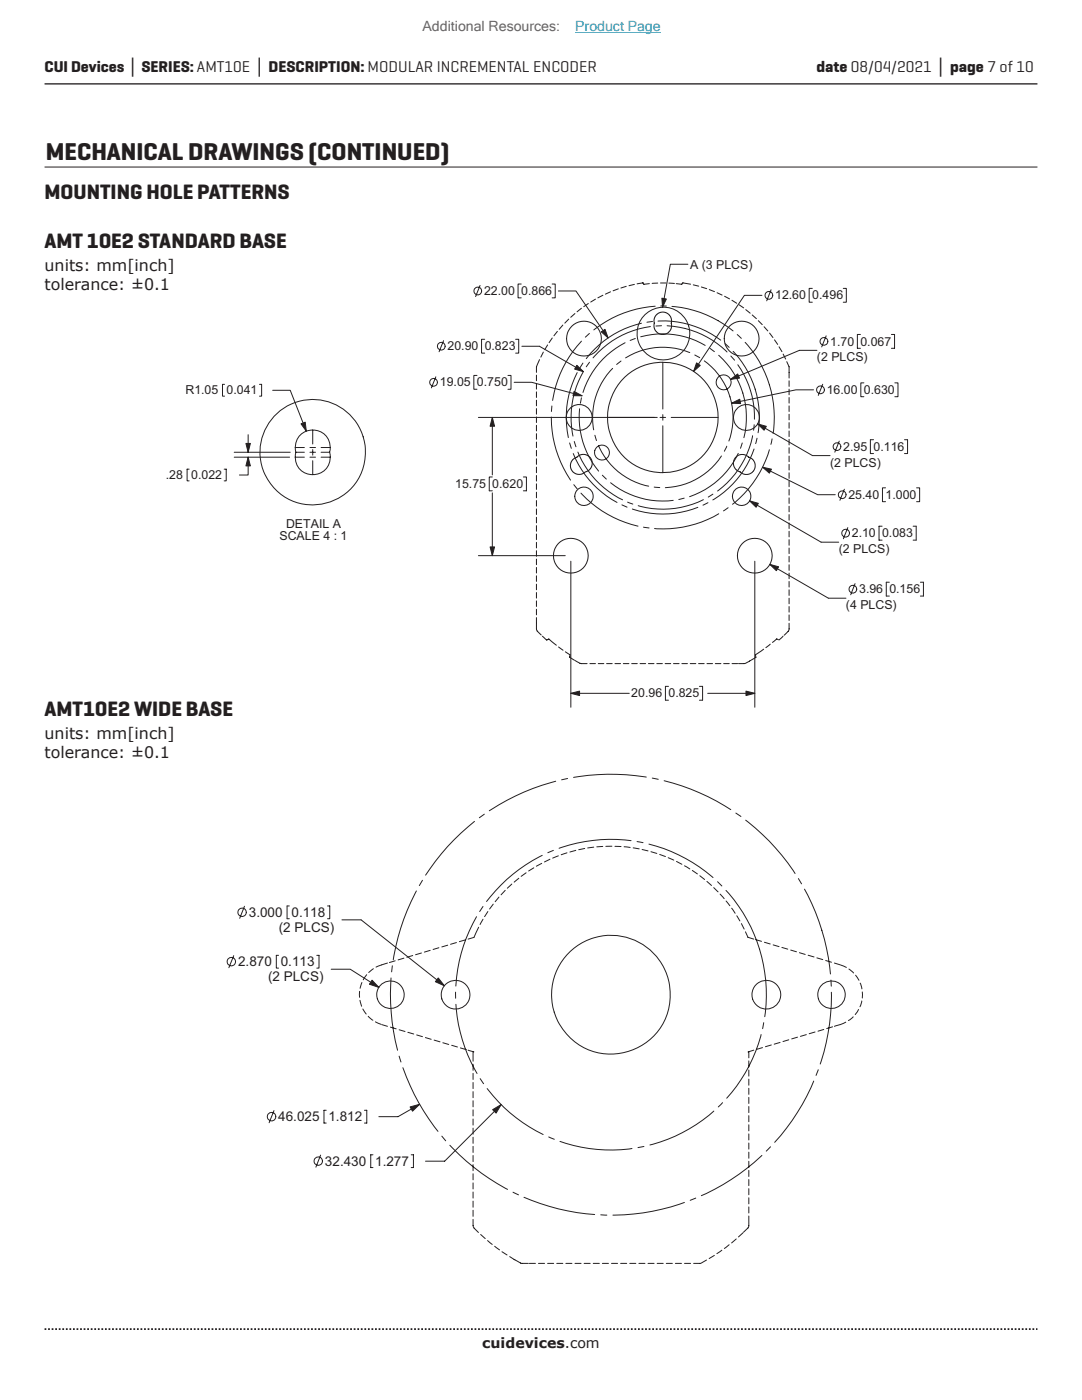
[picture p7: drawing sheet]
<svg xmlns="http://www.w3.org/2000/svg" width="216mm" height="279mm" viewBox="0 0 216 279" stroke-linecap="round" stroke-linejoin="round" font-family="sans-serif">
<path d="M8.9 16.7h198.1" fill="none" stroke="#231f20" stroke-width=".26"/>
<path d="M8.9 265.3h198.1" fill="none" stroke="#231f20" stroke-width=".35" stroke-dasharray=".4 .4 .4 .4 .4 .4" stroke-dashoffset=".7" stroke-linecap="butt"/>
<g fill="none" stroke="#231f20" stroke-width=".2">
<path d="M8.9 33.3h198.1M44.8 76.7h-.4v2.4h.4M51.8 76.7h.4v2.4h-.4M54.4 77.9h3.5l3.2 8.1M37.7 93.6h-.4v2.4h.4M44.7 93.6h.4v2.4h-.4M46.7 91.2h11.1M46.7 90.3h11.2M49.5 91.2v3.6h-1.7M49.5 86.8v3.5M58.9 91.2h1.8M58.9 89.3h1.8"/>
<path d="M59 90.3h1.7M59.8 87a3.5 3.5 0 0 1 4.3-.8 3.5 3.5 0 0 1 1.7 4.1 3.5 3.5 0 0 1-3.4 4.4 3.5 3.5 0 0 1-3.4-4.4 3.8 3.8 0 0 1 .8-3.3zM61.8 91.2h1.2M61.8 90.3h1.2M61.8 89.3h1.2M62.4 85.8v2.8M62.4 89.7v1.1M62.4 91.9v2.8M64.1 91.2h1.8M64.1 90.3h1.7M64.1 89.3h1.8"/>
<circle cx="62.4" cy="90.3" r="10.5"/>
</g>
<path d="M60.1 84.6l.8-.3 .2 1.7z" fill="#231f20"/>
<path d="M60.1 84.6l.8-.3 .2 1.7z" fill="none" stroke="#231f20" stroke-width=".2"/>
<path d="M49.1 88.5h.9l-.5 1.8z" fill="#231f20"/>
<path d="M49.1 88.5h.9l-.5 1.8z" fill="none" stroke="#231f20" stroke-width=".2"/>
<path d="M49.5 91.2l.5 1.8h-.9z" fill="#231f20"/>
<g fill="none" stroke="#231f20" stroke-width=".2">
<path d="M95.8 57l-.9 2.2M104 56.7h-.6v2.7h.6M110.2 56.7h.6v2.7h-.6M111.4 58.1h3.5l6.4 9.3M118.8 59.7l-.9 .6M120.3 58.9l-1 .5M121.8 58.2l-1 .5M123.4 57.6l-1.1 .4M125 57.1l-1.1 .4M126.6 56.8l-1.1 .2M129.6 56.6l-1.1 .1-.2-.3-1.2 .2M131.2 56.5l-1.1 .1"/>
<path d="M131.8 56.5h1.1M133.5 56.5l1.1 .1M134.9 56.6l1.1 .1 .2-.3 1.6 .3M138.3 56.8l1.1 .3M140 57.3l1 .3M141.5 57.8l1.1 .4M143.1 58.4l1 .5M144.6 59.1l1 .5M146.1 59.9l.9 .6M87 75.2l-.9 2.2M88.5 68l-.9 2.2M95.2 74.9h-.7v2.8h.7"/>
<path d="M96.7 67.7h-.6v2.8h.6M101.4 74.9h.6v2.8h-.6M102.6 76.3h3.5l10 2.7M102.9 67.7h.6v2.8h-.6M104.1 69.1h3.5l8.8 5.1M107 74.9v1.1M107 76.5v1.2M107 78.2v1.1M107 79.9v1.1M107.7 71.8l-.7 1.4v1.1M108.4 70.3l-.5 1M109.3 68.8l-.6 1"/>
<path d="M110.2 67.5l-.6 .9M111.2 66.1l-.7 .9M112.3 64.9l-.7 .8M113.5 63.7l-.8 .8M114.7 62.6l-.8 .7M115.2 74.4a19.2 19.2 0 0 0-1.8 12.9M116 79.4l-.2 1.1M116 68.1a22.2 22.2 0 0 0-5.7 11.8M116 61.5l-.9 .7M116.3 72.5l-.6 .9M116.4 74.1a18.4 18.4 0 0 0-2.1 12.9M117.4 60.6l-.9 .6"/>
<path d="M117.6 66.5l-.8 .8M117.6 72.3l-.6 .9M122.2 73.5a14 14 0 0 0-3.7 12.3M123.9 72.1l-.9 .6M124.7 68.4a16.9 16.9 0 0 0-8.4 9.9M126.8 67.5l-1.1 .4M127.8 67.2a16.8 16.8 0 0 1 12.9 1.7M128 64.5a19.4 19.4 0 0 0-11 7.1M129.8 65.2a18.4 18.4 0 0 0-11.5 6.2M130.2 64.2l-1.1 .1M130.7 61.1a22.2 22.2 0 0 0-12.2 4.7M131 62.8l.7-.4 .7-.1 .8 .3 .6 .5 .2 .6v1.7l-.3 .6-.7 .6-.5 .1h-.9l-.6-.4-.3-.5-.2-.6v-1.3l.1-.5z"/>
<path d="M131.3 64.1a19.2 19.2 0 0 1 12.5 3.8M131.9 61.1h1.1M132 65l-1.1 .1M132.3 72.3v9.3M133.1 65a18.3 18.3 0 0 1 12 5.3M134.1 61.2a21.9 21.9 0 0 1 12.2 4.8M137.6 70.4a14 14 0 0 0-12.8 1M138.6 70.8l1 .6M140.5 72a13.9 13.9 0 0 1 4.9 16M141.7 69.5l.8 .7M143.4 70.9a16.5 16.5 0 0 1 5 16.4M144.7 68.6l.8 .7"/>
<path d="M145.8 71.1l.8 .8M146.3 70.1a19.1 19.1 0 0 1 5 16.3M147.1 66.8l.8 .7M147.2 72.8a18 18 0 0 1 3.3 10.9M147.5 60.8l.9 .6M148.7 68.3a22.2 22.2 0 0 1 5.6 18.2M148.8 61.8l.9 .7M150.1 62.9l.8 .7M151.3 64l.8 .8M152.5 65.2l.7 .8M153.6 66.5l.6 .9M154.5 67.8l.7 .9"/>
<path d="M155.5 69.2l.5 1M156.3 70.7l.5 1M157 72.2l.5 1v2.2M157.5 76v1.1M157.5 77.7v1.1M157.5 79.3v1.2M162.3 77.8h-3.5l-12.8 2.7M163 69.9h-3.5l-13.7 5.8M164.2 76.7l-.9 2.2M164.9 67l-.9 2.2M171.7 66.7h-.6v2.8h.6M172.4 76.4h-.6v2.8h.6"/>
<path d="M177.9 66.7h.6v2.8h-.6M178.6 76.4h.6v2.8h-.6M49.5 91.2l.5 1.8h-.9zM107 81.5v1.2M107 83.2v1.1M107 84.9v1.1M107 86.6v1.1M107 88.2v1.1M107 89.9v1.1M107 91.6v1.1M107 93.2v1.1M107 94.9v1.1"/>
<path d="M107 96.6v1.1M107 98.2v1.1M107 99.9v1.1M110 83.2a22.2 22.2 0 0 0 3.8 12.6M110.1 81l-.1 1.1M113.7 88.4l.3 1.1M114.2 91.8l1.6-1 1-.1 .6 .3 .5 .6 .2 .5v.8l-.3 .6-.5 .5-1.2 .6h-1l-.6-.3-.6-.8-.1-.8zM114.4 90.5a19.2 19.2 0 0 0 8.7 9.8M114.5 96.7l.7 .9M114.6 88.1l.3 1.1M115.3 90.2a18.1 18.1 0 0 0 8.9 9.6M115.6 81.6a16.8 16.8 0 0 0 3.8 12.4"/>
<path d="M115.9 98.4a22.2 22.2 0 0 0 11.4 6.6M118.7 86.9l.3 1M119.4 89a13.9 13.9 0 0 0 10 8M120.2 94.8l.8 .8M121.2 83.3h9.4M121.8 96.3a16.7 16.7 0 0 0 12.5 3.6M130.5 97.2l1.1 .1M131.7 83.3h1.1M132.3 82.7v1.2M132.3 85v9.4M133.9 83.3h9.4M136.5 99.4l-1.1 .3"/>
<path d="M140.3 99.7a17.9 17.9 0 0 1-13 1.2M142.3 98.6l-1 .6M144 91a14 14 0 0 1-11.2 6.3M145 89.1l-.5 1M147.3 90.5a16.7 16.7 0 0 1-9.7 8.6M147.7 94.2l.7 .4h1l.8-.4 .5-.9v-.7l-.4-.8-.5-.4-1.4-.7h-.6l-.8 .4-.4 .4-.2 .6v.7l.2 .6 .4 .4 .7 .4M148.1 88.4l-.4 1.1M150.2 87a18.1 18.1 0 0 1-7 11M150.5 89.6a18.9 18.9 0 0 1-8.3 10.2M150.5 84.8l-.1 1.1M151.1 87.5l-.3 1M152.2 93.2l11 5.5h3.5"/>
<path d="M153.5 89.8a21.7 21.7 0 0 1-7.3 10.8M154.1 87.6l-.3 1.1M157.5 81v1.1M157.5 82.7v1.1M157.5 84.3v1.2M157.5 86v1.1M157.5 87.7v1.1M157.5 89.3v1.2M157.5 91v1.1M157.5 92.7v1.1M157.5 94.4v1.1M157.5 96v1.1"/>
<path d="M157.5 97.7v1.1M157.5 99.4v1.1M168.5 97.6l-.9 2.2M176.7 97.4h-.6v2.7h.6M182.9 97.4h.6v2.7h-.6M107 101.6v1.1M107 103.2v1.1M107 104.9v1.1M107 106.6v1.1M107 108.2v1.2M107 109.9v1.1M107 111.6v1.1"/>
<path d="M107 113.2v1.2M107 114.9v1.1M107 116.6v1.1M107 118.3v1.1M107 119.9v1.1M124.1 100.8l1 .4M125.2 100.2l1.1 .4M128.4 105.2l1.1 .2M139.2 101.3a19 19 0 0 1-13 .3M141.3 100.3l-1 .5M143.4 102.5a22 22 0 0 1-12.8 3M145.3 101.3l-.9 .7"/>
<path d="M157.5 101v1.1M157.5 102.7v1.1M157.5 104.4v1.1M157.5 106v1.1M157.5 107.7v1.1M157.5 109.4v1.1M157.5 111v1.2M157.5 112.7v1.1M157.5 114.4v1.1M157.5 116v1.2M157.5 117.7v1.1M157.5 119.4v1.1"/>
<path d="M107 124.4v.5a1.71 1.71 0 0 0 1 1.8M107 121.6v1.1M107 123.3v1.1M108.2 127l.9 .7h.1M109.2 127.7l.3-.2 1.5 1.3M109.2 127.7h.1M111.5 129.1l.8 .7M112.8 130.1l1 .6-.1 .3M113.7 131v.2l.9 .6M114.8 131.8l.9 .6h1.4M117.7 132.4h1.1M119.4 132.4h1.1"/>
<path d="M121 132.4h1.2M122.7 132.4h1.1M124.4 132.4h1.1M126 132.4h1.2M127.7 132.4h1.1M129.4 132.4h1.1M131.1 132.4h1.1M132.7 132.4h1.1M134.4 132.4h1.1M136.1 132.4h1.1M137.7 132.4h1.1M139.4 132.4h1.1"/>
<path d="M141.1 132.4h1.1M142.7 132.4h1.1M144.4 132.4h1.1M146.1 132.4h1.1M149.8 131.8a2.73 2.73 0 0 1-2.4 .6M152.4 129.6l-1.7 1.1 .1 .5-.9 .6M153.7 128.6l-.9 .6M155.3 127.7l-.3-.2-.9 .7M156.2 127l-.8 .7M157.5 124.4l-.1 1.4-.9 1M157.5 121.1v1.1M157.5 122.7v1.1"/>
<circle cx="95.3" cy="58.1" r=".77"/>
<circle cx="86.5" cy="76.3" r=".77"/>
<circle cx="88" cy="69.1" r=".77"/>
<circle cx="116.5" cy="67.6" r="3.5"/>
<circle cx="144.4" cy="76.3" r="1.49"/>
<circle cx="148" cy="67.6" r="3.5"/>
<circle cx="163.7" cy="77.8" r=".78"/>
<circle cx="164.4" cy="68.1" r=".78"/>
<circle cx="115.6" cy="83.3" r="2.59"/>
<circle cx="116.5" cy="99" r="1.84"/>
<circle cx="120.1" cy="90.3" r="1.49"/>
<circle cx="132.3" cy="83.3" r="11"/>
<circle cx="148" cy="99" r="1.84"/>
<circle cx="148.9" cy="83.3" r="2.59"/>
<circle cx="168" cy="98.7" r=".77"/>
<circle cx="113.9" cy="110.9" r="3.5"/>
<circle cx="150.6" cy="110.9" r="3.5"/>
</g>
<path d="M152.2 93.2l1.7 .4-.4 .8z" fill="#231f20"/>
<path d="M152.2 93.2l1.7 .4-.4 .8z" fill="none" stroke="#231f20" stroke-width=".2"/>
<path d="M146 80.5l1.6-.8 .2 .8z" fill="#231f20"/>
<path d="M146 80.5l1.6-.8 .2 .8z" fill="none" stroke="#231f20" stroke-width=".2"/>
<path d="M120 66.2l.7-.5 .6 1.7z" fill="#231f20"/>
<path d="M120 66.2l.7-.5 .6 1.7z" fill="none" stroke="#231f20" stroke-width=".2"/>
<path d="M145.8 75.7l1.4-1.1 .4 .9z" fill="#231f20"/>
<path d="M145.8 75.7l1.4-1.1 .4 .9z" fill="none" stroke="#231f20" stroke-width=".2"/>
<path d="M114.6 78.1l1.5 .9h-1.8z" fill="#231f20"/>
<path d="M114.6 78.1l1.5 .9h-1.8z" fill="none" stroke="#231f20" stroke-width=".2"/>
<path d="M115.1 72.9l1.3 1.3-1.7-.5z" fill="#231f20"/>
<g fill="none" stroke="#231f20" stroke-width=".2">
<path d="M152 58.9h-3.5l-10.1 15.2M153.9 57.8l-.9 2.2M162.1 57.6h-.6v2.7h.6M168.3 57.6h.6v2.7h-.6M115.1 72.9l1.3 1.3-1.7-.5zM95.5 83.3h35.6M98.2 98.4v12.5M98.2 83.3v11.5M98.2 95.2h-.6v2.8h.6M104.4 95.2h.6v2.8h-.6M149.6 100l14.2 8.2h3.6M151.2 84.6l10.9 6.3h3.5"/>
<path d="M167.5 88l-.9 2.2M174.3 87.8h-.6v2.7h.6M180.5 87.8h.6v2.7h-.6M95.5 110.9h17.3M113.9 112v29.1M150.6 112v29.1M153.6 112.6l11.7 6.8h3.5M169.2 105.3l-.9 2.2M170.6 116.5l-.9 2.2M176 105h-.6v2.8h.6M177.5 116.2h-.7v2.8h.7M182.2 105h.6v2.8h-.6"/>
<path d="M183.7 116.2h.6v2.8h-.6M113.9 138.4h11.7M133.4 137h-.6v2.7h.6M139.6 137h.6v2.7h-.6M141.2 138.4h9.4"/>
<circle cx="153.4" cy="58.9" r=".77"/>
<circle cx="167" cy="89.1" r=".77"/>
<circle cx="168.7" cy="106.4" r=".78"/>
<circle cx="170.2" cy="117.6" r=".77"/>
</g>
<path d="M113.9 138.4l1.7-.5v.9z" fill="#231f20"/>
<path d="M113.9 138.4l1.7-.5v.9z" fill="none" stroke="#231f20" stroke-width=".2"/>
<path d="M149.6 100l1.7 .5-.4 .7z" fill="#231f20"/>
<path d="M149.6 100l1.7 .5-.4 .7z" fill="none" stroke="#231f20" stroke-width=".2"/>
<path d="M148.9 137.9l1.7 .5-1.7 .4z" fill="#231f20"/>
<path d="M148.9 137.9l1.7 .5-1.7 .4z" fill="none" stroke="#231f20" stroke-width=".2"/>
<path d="M98.2 83.3l.5 1.8h-.9z" fill="#231f20"/>
<path d="M98.2 83.3l.5 1.8h-.9z" fill="none" stroke="#231f20" stroke-width=".2"/>
<path d="M153.6 112.6l1.8 .5-.5 .8z" fill="#231f20"/>
<path d="M153.6 112.6l1.8 .5-.5 .8z" fill="none" stroke="#231f20" stroke-width=".2"/>
<path d="M151.2 84.6l1.7 .5-.4 .8z" fill="#231f20"/>
<path d="M151.2 84.6l1.7 .5-.4 .8z" fill="none" stroke="#231f20" stroke-width=".2"/>
<path d="M97.8 109.2h.9l-.5 1.7z" fill="#231f20"/>
<path d="M97.8 109.2h.9l-.5 1.7z" fill="none" stroke="#231f20" stroke-width=".2"/>
<path d="M139 72.4l.7 .5-1.3 1.2z" fill="#231f20"/>
<g fill="none" stroke="#231f20" stroke-width=".2">
<path d="M137.3 52.7h-3.5l-1.6 8.6M139 72.4l.7 .5-1.3 1.2z"/>
<circle cx="132.4" cy="66.6" r="5.3"/>
</g>
<path d="M132.1 59.5l.9 .2-.8 1.6z" fill="#231f20"/>
<g fill="none" stroke="#231f20" stroke-width=".2">
<path d="M132.1 59.5l.9 .2-.8 1.6zM110.9 155.9a44.2 44.2 0 0 0-13.3 5.9M113.3 155.4l-1.2 .2M129 155.1a44.8 44.8 0 0 0-14.6 0M130.2 155.3l1.1 .2M132.5 155.8a43.9 43.9 0 0 1 13.3 5.8M83.1 177.8a43.5 43.5 0 0 0-4.6 13.7M84.3 175.7l-.6 1M94.7 163.9a44.6 44.6 0 0 0-9.8 10.8M96.6 162.5l-1 .7M99.6 179l-.8 1M100.8 177.7l-.8 .9"/>
<path d="M102.1 176.4l-.9 .9M103.5 175.3l-.9 .7M105 174.2l-1 .7M106.5 173.2l-1 .6M108.1 172.3l-1.1 .6M108.2 170.7a31.6 31.6 0 0 0-11.1 9.2M109.7 171.5l-1.1 .5M110.4 169.7l-1.1 .5M111.4 170.8l-1.1 .5M113.1 170.2l-1.1 .4M114.9 169.7l-1.2 .3M116.7 169.3l-1.2 .3"/>
<path d="M118.5 169.1l-1.2 .1M120.3 168.9l-1.2 .1M122.1 168.9h-1.2M122.7 168.9h1.2M124.5 169l1.2 .1M125.9 167.8a31.4 31.4 0 0 0-14.3 1.5M126.3 169.2l1.2 .2M127.1 168l1.2 .2M128.1 169.5l1.2 .3M129.5 168.5a31.1 31.1 0 0 1 12.8 6.6M129.9 170l1.2 .3M131.6 170.5l1.2 .4"/>
<path d="M133.3 171.2l1.1 .5M135 171.9l1.1 .6M136.6 172.8l1 .6M138.1 173.7l1.1 .7M139.6 174.8l1 .7M141.1 175.9l.9 .8M142.4 177.1l.9 .9M143.2 176l.8 .8M143.7 178.4l.8 .9M144.9 177.7a30.8 30.8 0 0 1 7.7 25.2M144.9 179.8l.7 1M146.8 162.3l1 .7"/>
<path d="M148.8 163.7a42.4 42.4 0 0 1 9.8 10.6M159.3 175.3l.6 1.1M160.5 177.4a43.7 43.7 0 0 1 5.2 17M46.6 190.7l-.9 2.4M48.8 180.9l-1 2.4M55.6 190.7h-.5v2.5h.5M57.7 180.8h-.4v2.6h.4M63.2 190.7h.5v2.5h-.5M65.4 180.8h.4v2.6h-.4M66.1 193.4h3.8l5.7 3.7M68.2 183.6h3.9l16.6 13.1M71.7 197.8v1.2"/>
<path d="M71.8 199.6l.4 1.2M72.2 196.1l-.3 1.1M73.2 194.5l-.7 1M74.5 193.3l-.9 .8M77.3 192.2l-2.3 .8M78 195.2a45.6 45.6 0 0 0 1.3 14.4M78.3 192.7l-.2 1.3M78.9 191.8l-1.2 .3M80.6 191.2l-1.2 .4M82.4 190.7l-1.2 .3M84.1 190.2l-1.2 .3M85.8 189.7l-1.1 .3"/>
<path d="M87.6 189.1l-1.2 .4M89.3 188.6l-1.1 .4M90.9 198v1.2M91.1 188.1l-1.2 .4M92.8 187.6l-1.1 .3M95.1 182.9a31.2 31.2 0 0 0-4.1 13.9M95.5 185.1l-.9 2-1.2 .3M96.4 180.9l-.7 1M96.4 183.5l-.6 1M97.3 181.9l-.6 1M98.4 180.4l-.7 1M146 181.2l.7 1.1"/>
<path d="M147 182.8l.6 1M147.9 184.3l.6 1.1M148.7 186l.6 1.1 1.1 .3M150.8 187.5l1.1 .4M152.5 188l1.2 .4M154.3 188.6l1.1 .3M156 189.1l1.2 .3M157.8 189.6l1.1 .4M159.5 190.1l1.2 .4M161.3 190.6l1.1 .4M163 191.2l1.2 .3M164.8 191.7l1.1 .3"/>
<path d="M165.8 195.6l.1 1.2M165.9 198a42.3 42.3 0 0 1-2.2 14.4M166.5 192.2l1.2 .4M167.8 192.6l1.1 .5M169.4 193.4l.9 .8M170.7 194.6l.7 1M171.6 196.2l.4 1.2M172 199.8l-.4 1.1M172.1 198v1.2M72.4 201.4l.7 1M73.5 202.8l.9 .8M74.9 203.9l1.1 .5"/>
<path d="M76.2 204.5l1.1 .3M77.9 205l1.2 .3M79.6 210.8l.4 1.1M79.6 205.5l1.2 .4M80.4 213.1a43.5 43.5 0 0 0 7 12.7M81.4 206l1.2 .4M83.1 206.5l1.2 .4M84.9 207.1l1.1 .3M86.6 207.6l1.2 .3M88.4 208.1l1.1 .3M90.1 208.6l1.2 .4M91 200.4a31.2 31.2 0 0 0 4.2 13.8"/>
<path d="M91.9 209.1l1.1 .4M93.4 209.6l1.2 .3M94.4 209.9v1.9M94.4 212.4v1.2M94.4 214.2v1.2M94.4 216v1.2M94.4 217.9v1.2M94.4 219.7v1.2M95.8 215.3l.7 1M97.2 217.2a30.9 30.9 0 0 0 11.2 9.2M149.4 209.9v1.2M149.4 211.7v1.2"/>
<path d="M149.4 213.5v1.3M149.4 215.4v1.2M149.4 217.2v1.2M149.4 219v1.2M150.4 209.6l-1.1 .3M151.9 206.5a30.2 30.2 0 0 1-6.9 12.7M152.1 209.1l-1.1 .3M152.4 204.1l-.2 1.2M153.9 208.5l-1.2 .4M155.7 208l-1.2 .4M157.4 207.5l-1.2 .4M159.1 207l-1.1 .3"/>
<path d="M160.9 206.5l-1.2 .3M162.4 215.8a42.8 42.8 0 0 1-7.8 12.2M162.6 206l-1.1 .3M163.3 213.5l-.5 1.1M164.4 205.5l-1.2 .3M166.1 204.9l-1.1 .4M168.8 204l-2.3 .8M170.2 202.9l-.9 .8M171.3 201.5l-.7 1M54.7 221.6l-1 2.5M64 230.5l-1 2.4M65.1 221.6h-.5v2.5h.5"/>
<path d="M72.7 221.6h.5v2.5h-.5M74.4 230.5h-.4v2.5h.4M82.1 230.5h.4v2.5h-.4M83.7 220.4l-4.3 2.5h-3.8M88.2 226.7l.7 1M89.8 228.6a44.4 44.4 0 0 0 11.5 8.8M94.4 221.5v1.2M94.4 223.3v1.2M94.4 225.1v1.3M94.4 227v1.2M94.4 228.8v1.2M94.4 230.6v1.2"/>
<path d="M94.4 232.4v1.2M94.4 234.2v1.3M94.4 236.1v1.2M94.4 237.9v1.2M94.4 239.7v1.2M100 220.4l-11.3 11.3h-3.8M102.4 237.9l1.1 .6M104.6 238.9a42.8 42.8 0 0 0 14.1 3.5M109.5 226.9l1.1 .5M111.7 227.8a30.5 30.5 0 0 0 14.4 1.4M128.5 228.8l-1.2 .2M136.6 240a42.3 42.3 0 0 1-14.3 2.5"/>
<path d="M138.8 239.1l-1.1 .5M142.4 221.7a30.6 30.6 0 0 1-12.7 6.8M144.2 220.1l-.9 .8M149.4 220.8v1.2M149.4 222.7v1.2M149.4 224.5v1.2M149.4 226.3v1.2M149.4 228.1v1.2M149.4 229.9v1.3M149.4 231.8v1.2M149.4 233.6v1.2M149.4 235.4v1.2"/>
<path d="M149.4 237.2v1.2M149.4 239v1.3M152 230.6a42.5 42.5 0 0 1-12.1 8M153.7 228.9l-.8 .8M94.4 243.4l.1 1.5 1 1.1M94.4 241.5v1.2M95.9 246.4l.9 .8M97.3 247.6l.9 .8M98.7 248.7l1 .7M100.2 249.8l1 .7M101.7 250.8l1 .6M102.8 251.4l1.2 .7h1.4"/>
<path d="M105.6 252.1h1.2M107.4 252.1h1.3M109.3 252.1h1.2M111.1 252.1h1.2M112.9 252.1h1.2M114.7 252.1h1.2M116.6 252.1h1.2M118.4 252.1h1.2M119.9 242.4l1.2 .1M120.2 252.1h1.2M122 252.1h1.2M123.8 252.1h1.3"/>
<path d="M125.7 252.1h1.2M127.5 252.1h1.2M129.3 252.1h1.2M131.1 252.1h1.2M132.9 252.1h1.3M134.8 252.1h1.2M136.6 252.1h1.2M141 251.5l-1.2 .6h-1.4M142.5 250.5l-1 .7M144 249.5l-1 .7M145.5 248.4l-1 .8M146.9 247.3l-.9 .7"/>
<path d="M148.2 246l-.8 .9M149.4 242.7v2l-.1 .4-.9 .8M149.4 240.9v1.2"/>
<circle cx="46.2" cy="191.9" r=".84"/>
<circle cx="48.3" cy="182.1" r=".84"/>
<circle cx="77.9" cy="198.5" r="2.74"/>
<circle cx="90.9" cy="198.5" r="2.87"/>
<circle cx="121.9" cy="198.5" r="11.9"/>
<circle cx="152.9" cy="198.5" r="2.87"/>
<circle cx="165.9" cy="198.5" r="2.74"/>
<circle cx="54.2" cy="222.9" r=".85"/>
<circle cx="63.5" cy="231.7" r=".84"/>
</g>
<path d="M87.5 195.2l1.2 1.5-1.8-.8z" fill="#231f20"/>
<path d="M87.5 195.2l1.2 1.5-1.8-.8z" fill="none" stroke="#231f20" stroke-width=".2"/>
<path d="M98.3 221.5l1.7-1.1-1 1.7z" fill="#231f20"/>
<path d="M98.3 221.5l1.7-1.1-1 1.7z" fill="none" stroke="#231f20" stroke-width=".2"/>
<path d="M81.8 220.9l1.9-.5-1.4 1.4z" fill="#231f20"/>
<path d="M81.8 220.9l1.9-.5-1.4 1.4z" fill="none" stroke="#231f20" stroke-width=".2"/>
<path d="M74.2 195.6l1.4 1.5-1.9-.7z" fill="#231f20"/>
<path d="M74.2 195.6l1.4 1.5-1.9-.7z" fill="none" stroke="#231f20" stroke-width=".2"/>
<path d="M114.8 6.5h17" fill="none" stroke="#23a4c6" stroke-width=".2"/>
<text font-size="4.9" fill="#231f20" x="9.1" y="31.9">MECHANICAL DRAWINGS (CONTINUED)</text>
<g font-size="4.2" fill="#231f20">
<text x="8.9" y="39.8">MOUNTING HOLE PATTERNS</text>
<text x="8.9" y="49.4">AMT 10E2 STANDARD BASE</text>
<text x="8.9" y="142.9">AMT10E2 WIDE BASE</text>
</g>
<g font-size="3.2" fill="#231f20">
<text x="8.9" y="14.3">CUI Devices │ SERIES: AMT10E │ DESCRIPTION: MODULAR INCREMENTAL ENCODER</text>
<text x="162.9" y="14.3">date 08/04/2021 │ page 7 of 10</text>
<text x="8.9" y="54">units: mm[inch]</text>
<text x="8.9" y="57.8">tolerance: ±0.1</text>
<text x="8.9" y="147.5">units: mm[inch]</text>
<text x="8.9" y="151.3">tolerance: ±0.1</text>
</g>
<text font-size="2.8" fill="#63676b" x="84.3" y="6.1">Additional Resources:</text>
<text font-size="2.8" fill="#23a4c6" x="114.8" y="6.1">Product Page</text>
<text font-size="2.8" fill="#231f20" x="96.2" y="269">cuidevices.com</text>
<g font-size="2.7" fill="#231f20">
<text x="49.7" y="183">3.000</text>
<text x="55.6" y="186">(2 PLCS)</text>
<text x="58.2" y="183">0.118</text>
<text x="47.5" y="192.8">2.870</text>
<text x="53.5" y="195.8">(2 PLCS)</text>
<text x="56" y="192.8">0.113</text>
<text x="55.5" y="223.7">46.025</text>
<text x="65.5" y="223.7">1.812</text>
<text x="64.8" y="232.6">32.430</text>
<text x="74.9" y="232.6">1.277</text>
</g>
<g font-size="2.5" fill="#231f20">
<text x="137.7" y="53.7">A (3 PLCS)</text>
<text x="96.6" y="58.9">22.00</text>
<text x="104" y="58.9">0.866</text>
<text x="154.7" y="59.8">12.60</text>
<text x="162.1" y="59.8">0.496</text>
<text x="89.3" y="69.9">20.90</text>
<text x="96.7" y="69.9">0.823</text>
<text x="165.6" y="69">1.70</text>
<text x="171.7" y="69">0.067</text>
<text x="87.8" y="77.1">19.05</text>
<text x="95.2" y="77.1">0.750</text>
<text x="163" y="72.1">(2 PLCS)</text>
<text x="37" y="78.7">R1.05 0.041</text>
<text x="165" y="78.6">16.00</text>
<text x="172.4" y="78.6">0.630</text>
<text x="168.3" y="90">2.95</text>
<text x="174.3" y="90">0.116</text>
<text x="33.1" y="95.6">.28 0.022</text>
<text x="165.6" y="93.1">(2 PLCS)</text>
<text x="90.8" y="97.4">15.75</text>
<text x="98.2" y="97.4">0.620</text>
<text x="169.3" y="99.6">25.40</text>
<text x="176.7" y="99.6">1.000</text>
<text x="55.8" y="107.8">SCALE 4 : 1</text>
<text x="57.1" y="105.3">DETAIL A</text>
<text x="170" y="107.2">2.10</text>
<text x="176" y="107.2">0.083</text>
<text x="167.4" y="110.4">(2 PLCS)</text>
<text x="171.4" y="118.4">3.96</text>
<text x="177.5" y="118.4">0.156</text>
<text x="168.8" y="121.6">(4 PLCS)</text>
<text x="126" y="139.2">20.96</text>
<text x="133.4" y="139.2">0.825</text>
</g>
</svg>
